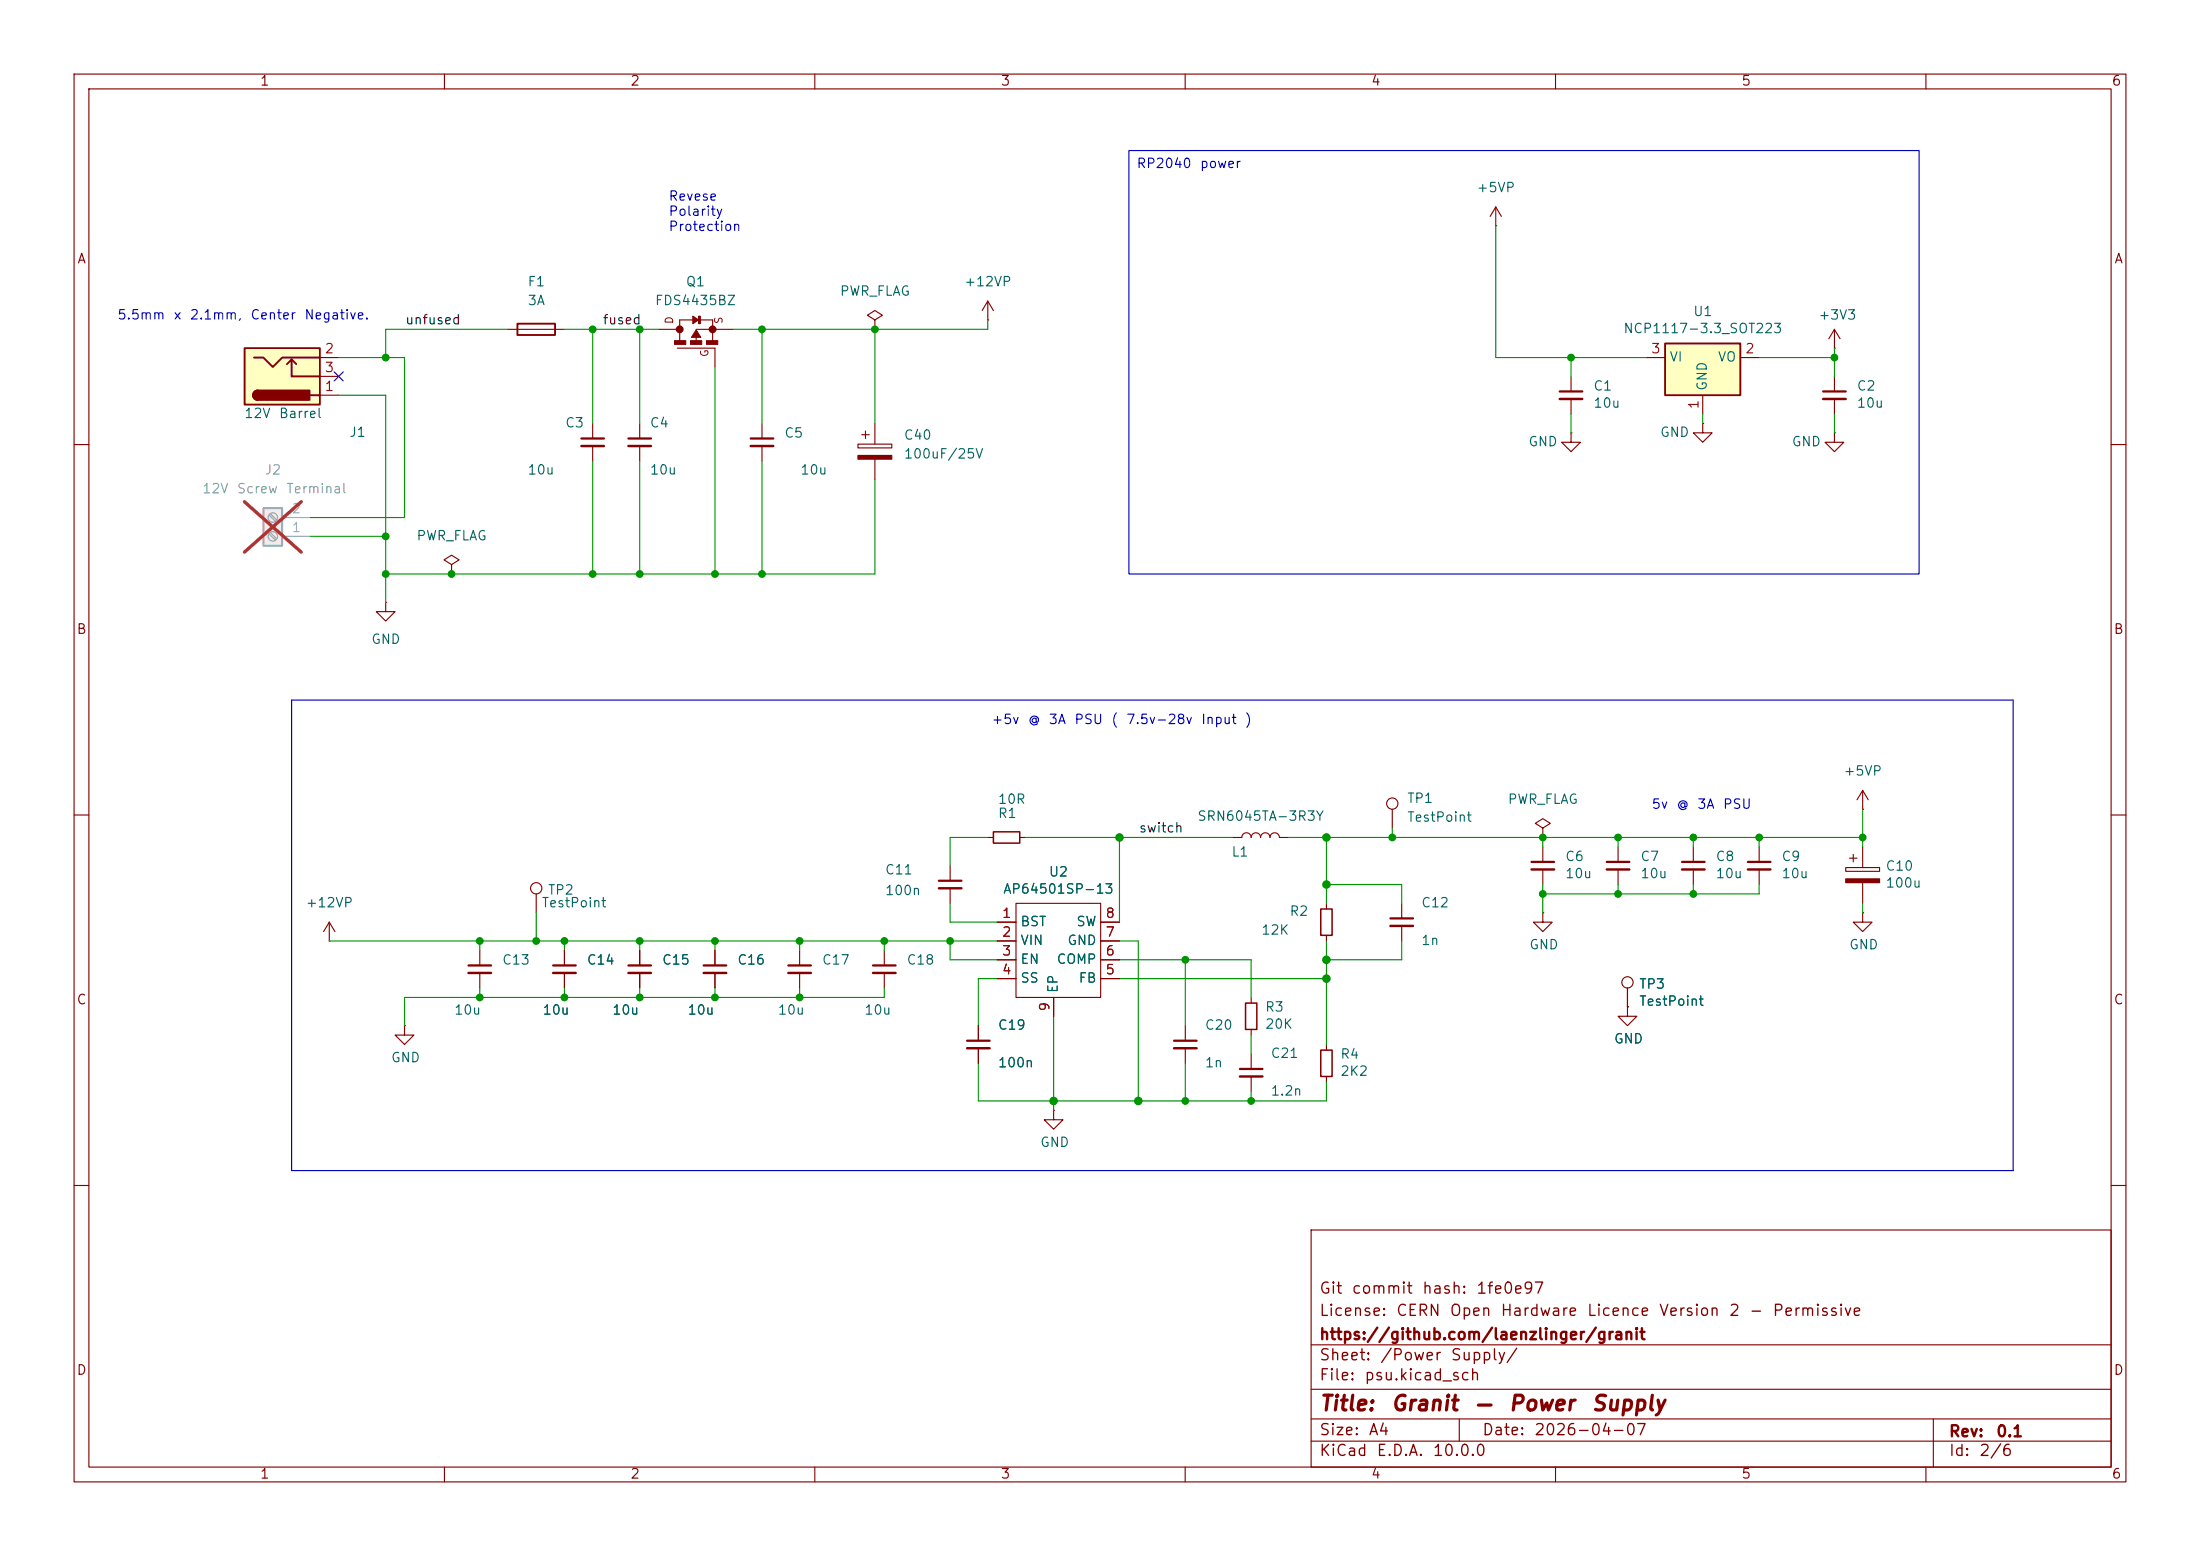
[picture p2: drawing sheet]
<svg xmlns="http://www.w3.org/2000/svg" width="297mm" height="210mm" viewBox="0 0 297 210" stroke-linecap="round" stroke-linejoin="round" font-family="sans-serif">
<g fill="none" stroke="#840000" stroke-width=".15">
<path d="M10 10h277v190h-277zM12 12h273v186h-273zM60 10v2M110 10v2M160 10v2M210 10v2M260 10v2M201.9 30.5h.1M201.9 27.9l.8 1.3M201.9 27.9l-.7 1.3M201.9 27.9v2.6M86.4 57.2v2"/>
<path d="M102.9 57.2v2M133.3 43.2h.1M133.3 40.6l-.7 1.3M133.3 40.6l.8 1.3M133.3 40.6v2.6M212.1 58.4v1.3h1.3l-1.3 1.3-1.3-1.3h1.3M212.1 58.4h.1M212.1 50.8v2M212.1 53.8v2.1M229.9 57.2v1.2h1.2l-1.2 1.3-1.3-1.3h1.3M229.9 57.2h.1M247.6 58.4v1.3h1.3l-1.3 1.3-1.2-1.3h1.2"/>
<path d="M247.6 58.4h.1M247.6 50.8v2M247.6 53.8v2.1M10 60h2M86.4 60.2v2M102.9 60.2v2M285 60h2M10 110h2M128.3 116.8v2.1M128.3 119.9v2M133.3 113h.8M137.7 113h.7"/>
<path d="M285 110h2M44.4 127h.1M44.4 124.5l-.7 1.2M44.4 124.5l.8 1.2M44.4 124.5v2.5M54.6 138.4v1.3h1.3l-1.3 1.3-1.3-1.3h1.3M54.6 138.4h.1M64.8 128.3v2M64.8 131.3v2.1M72.4 120.7v2.5M76.2 128.3v2M76.2 131.3v2.1"/>
<path d="M86.4 128.3v2M86.4 131.3v2.1M96.5 128.3v2M96.5 131.3v2.1M107.9 128.3v2M107.9 131.3v2.1M119.4 128.3v2M119.4 131.3v2.1M132.1 138.4v2.1M134.6 124.5h2.6M134.6 127h2.6M134.6 129.5h2.6"/>
<path d="M134.6 132.1h2.6M137.2 121.9h11.4v12.7h-11.4zM142.2 134.6v2.6M148.6 124.5h2.5M148.6 127h2.5M148.6 129.5h2.5M148.6 132.1h2.5M160 138.4v2.1M168.9 134.6v.8M168.9 138.9v.8M179.1 121.9v.8M179.1 126.2v.8"/>
<path d="M189.2 121.9v2.1M189.2 125v2M219.7 135.9v1.3h1.3l-1.3 1.2-1.3-1.2h1.3M219.7 135.9h.1M219.7 133.4v2.5M251.5 123.2v1.3h1.2l-1.2 1.2-1.3-1.2h1.3M251.5 123.2h.1M132.1 141.5v2M160 141.5v2M168.9 142.2v2.1M168.9 145.3v2M179.1 141v.7"/>
<path d="M179.1 145.3v.8M10 160h2M177 166h108v32h-108zM285 160h2M60 198v2M110 198v2M160 198v2M177 194.5h108M177 191.5h108M177 187.5h108M177 181.5h108M197 191.5v3"/>
<path d="M210 198v2M260 198v2M261 191.5v6.5"/>
<circle cx="72.4" cy="119.9" r=".76"/>
<circle cx="219.7" cy="132.6" r=".76"/>
</g>
<g fill="none" stroke="#840000" stroke-width=".3">
<path d="M84.8 59.2h3.1M101.3 59.2h3.1M210.6 52.8h3M246.1 52.8h3.1M126.7 118.9h3.1M63.2 130.3h3.1M74.7 130.3h3M84.8 130.3h3.1M95 130.3h3M106.4 130.3h3.1M117.9 130.3h3M187.7 124h3.1"/>
<path d="M130.6 140.5h3M158.5 140.5h3M167.4 144.3h3"/>
</g>
<g fill="none" stroke="#840000" stroke-width=".33">
<path d="M210.6 53.8h3M246.1 53.8h3.1M84.8 60.2h3.1M101.3 60.2h3.1M126.7 119.9h3.1M63.2 131.3h3.1M74.7 131.3h3M84.8 131.3h3.1M95 131.3h3M106.4 131.3h3.1M117.9 131.3h3M187.7 125h3.1"/>
<path d="M130.6 141.5h3M158.5 141.5h3M167.4 145.3h3"/>
</g>
<path d="M134.1 112.3h3.6v1.5h-3.6zM168.1 135.4h1.6v3.5h-1.6zM178.3 122.7h1.5v3.5h-1.5zM178.3 141.7h1.5v3.6h-1.5z" fill="none" stroke="#840000" stroke-width=".2"/>
<path d="M224.8 46.4h10.1v6.9h-10.1z" fill="#ffffc2"/>
<path d="M69.8 43.7h5.1v1.5h-5.1zM224.8 46.4h10.1v6.9h-10.1z" fill="none" stroke="#840000" stroke-width=".25"/>
<g fill="none" stroke="#840000" stroke-width=".15">
<path d="M68.6 44.5h7.6M80 57.2v2M88.9 44.5h2.9M91.4 47h5.1v2.5M91.8 46v-2.8h4.4v3.2M94 44.5h5.1M94 45.5v.9M115.8 59.9h4.6v.6h-4.6zM116.3 58.7h1M116.8 58.2v1M118.1 43.2l1-.7-1-.6-1 .6 1 .7v1.3M118.1 44.5h.1"/>
<path d="M118.1 57.2v2.7M222.2 48.3h2.6M229.9 53.3v2.6M234.9 48.3h2.6M247.6 47h.1M247.6 44.5l-.7 1.2M247.6 44.5l.8 1.2M247.6 44.5v2.5M61 76.2l1-.6-1-.7-1.1 .7 1.1 .6v1.3M61 77.5h.1M80 60.2v2M118.1 62v2.8"/>
<path d="M52.1 81.3v1.3h1.2l-1.2 1.2-1.3-1.2h1.3M52.1 81.3h.1M166.4 113h1.2a.64 .64 0 0 1 .7-.6 .64 .64 0 0 1 .6 .6 .64 .64 0 0 1 .6-.6 .64 .64 0 0 1 .7 .6 .64 .64 0 0 1 .6-.6 .64 .64 0 0 1 .6 .6 .64 .64 0 0 1 .7-.6 .64 .64 0 0 1 .6 .6h1.3M188 109.2v2.6M208.3 111.8l1-.7-1-.6-1 .6 1 .7v1.2M208.3 113h.1M208.3 114.3v2M208.3 117.3v2.1M218.4 114.3v2M218.4 117.3v2.1M228.6 114.3v2M228.6 117.3v2.1"/>
<path d="M142.2 149.9v1.2h1.3l-1.3 1.3-1.2-1.3h1.2M142.2 149.9h.1"/>
<circle cx="188" cy="108.5" r=".76"/>
</g>
<path d="M78.5 59.2h3M206.8 116.3h3M216.9 116.3h3.1M227.1 116.3h3" fill="none" stroke="#840000" stroke-width=".3"/>
<path d="M78.5 60.2h3M206.8 117.3h3M216.9 117.3h3.1M227.1 117.3h3" fill="none" stroke="#840000" stroke-width=".33"/>
<g fill="#840000" stroke="#840000" stroke-width=".15">
<path d="M115.8 61.5h4.6v.5h-4.6z"/>
<path d="M93.5 42.7l.8 .5-.8 .5z"/>
</g>
<g fill="#840000" stroke="#840000" stroke-width=".14">
<path d="M93.2 46h1.5v.5h-1.5z"/>
<path d="M95.4 46h1.5v.5h-1.5z"/>
<path d="M91.1 46h1.5v.5h-1.5z"/>
<path d="M94 44.5l.6 1h-1.3z"/>
<path d="M94.3 42.7h.3v1h-.3z"/>
</g>
<g fill="#840000" stroke="#840000" stroke-width=".41">
<circle cx="91.8" cy="44.5" r=".33"/>
<circle cx="96.2" cy="44.5" r=".33"/>
</g>
<path d="M33 47h10.2v7.6h-10.2z" fill="#ffffc2"/>
<path d="M33 47h10.2v7.6h-10.2zM34.3 48.3h1.3l1.2 1.2 1.3-1.2h5.1M34.8 52.7a.64 .64 0 0 0-.6 .6 .64 .64 0 0 0 .6 .7M38.7 49.1l.7-.6v2.3h3.8M39.4 48.5l.6 .6M41.9 53.3h1.3" fill="none" stroke="#840000" stroke-width=".25"/>
<g fill="#840000" stroke="#840000" stroke-width=".25">
<path d="M34.3 52.9l.5-.2v1.3a.63 .63 0 0 1-.6-.4 .63 .63 0 0 1 .1-.7z"/>
<path d="M34.8 52.7h7v1.3h-7z"/>
</g>
<path d="M43.2 53.3h2.5M43.2 48.3h2.5M43.2 50.8h2.5M251.5 109.2h.1M251.5 106.7l-.8 1.3M251.5 106.7l.7 1.3M251.5 106.7v2.5M208.3 123.2v1.3h1.2l-1.2 1.2-1.3-1.2h1.3M208.3 123.2h.1" fill="none" stroke="#840000" stroke-width=".15"/>
<path d="M35.6 68.6h2.5v5.1h-2.5z" fill="#ebeae8"/>
<path d="M35.6 68.6h2.5v5.1h-2.5z" fill="none" stroke="#9c9b98" stroke-width=".25"/>
<g fill="none" stroke="#9c9b98" stroke-width=".15">
<path d="M36.3 72.1l.9 .8M36.3 69.5l.9 .9M36.5 71.9l.9 .8M36.5 69.3l.9 .9M38.1 72.4h3.8M38.1 69.9h3.8"/>
<circle cx="36.8" cy="72.4" r=".63"/>
<circle cx="36.8" cy="69.8" r=".63"/>
</g>
<path d="M33 67.7l7.7 6.8M40.7 67.7l-7.7 6.8" fill="none" stroke="#e12e31" stroke-width=".46"/>
<path d="M236 116.3h3" fill="none" stroke="#840000" stroke-width=".3"/>
<path d="M236 117.3h3" fill="none" stroke="#840000" stroke-width=".33"/>
<g fill="none" stroke="#840000" stroke-width=".15">
<path d="M237.5 114.3v2M237.5 117.3v2.1M249.2 117.1h4.5v.5h-4.5zM249.7 115.8h1M250.2 115.3v1M251.5 114.3v2.8M251.5 119.1v2.8M76.2 128.3v2M76.2 131.3v2.1M86.4 128.3v2M86.4 131.3v2.1M96.5 128.3v2"/>
<path d="M96.5 131.3v2.1M132.1 138.4v2.1M134.6 124.5h2.6M134.6 127h2.6M134.6 129.5h2.6M134.6 132.1h2.6M142.2 134.6v2.6M148.6 124.5h2.5M148.6 127h2.5M148.6 129.5h2.5M148.6 132.1h2.5M219.7 135.9h.1"/>
<path d="M219.7 133.4v2.5M132.1 141.5v2"/>
</g>
<path d="M249.2 118.6h4.5v.5h-4.5z" fill="#840000" stroke="#840000" stroke-width=".15"/>
<path d="M152.4 20.3h106.7v57.2h-106.7zM39.4 94.5h232.4v63.5h-232.4z" fill="none" stroke="#0000c2" stroke-width=".15"/>
<g fill="none" stroke="#009600" stroke-width=".15">
<path d="M201.9 30.5v17.8h20.3M45.7 48.3h8.9v21.6h-12.7M45.7 53.3h6.4v28M68.6 44.5h-16.5v3.8M76.2 44.5h12.7M80 44.5v12.7M86.4 44.5v12.7M96.5 49.5v28M102.9 44.5v12.7M118.1 44.5v12.7M133.3 43.2v1.3h-34.2M212.1 48.3v2.5"/>
<path d="M212.1 55.9v2.5M229.9 55.9v1.3M237.5 48.3h10.1M247.6 47v3.8M247.6 55.9v2.5M41.9 72.4h10.2M80 62.2v15.3M86.4 62.2v15.3M102.9 62.2v15.3M118.1 64.8v12.7h-66M133.3 113h-5v3.8M138.4 113h28"/>
<path d="M151.1 113v11.5M174 113h77.5M179.1 119.4h10.1v2.5M179.1 113v8.9M188 111.8v1.2M208.3 113v1.3M208.3 119.4v3.8M218.4 113v1.3M218.4 119.4v1.3M228.6 113v1.3M228.6 119.4v1.3M237.5 113v1.3"/>
<path d="M237.5 119.4v1.3h-29.2M251.5 109.2v5.1M44.4 127h90.2M64.8 127v1.3M64.8 133.4v1.2M72.4 123.2v3.8M76.2 127v1.3M76.2 133.4v1.2M86.4 127v1.3M86.4 133.4v1.2M96.5 127v1.3M96.5 133.4v1.2"/>
<path d="M107.9 127v1.3M107.9 133.4v1.2M119.4 133.4v1.2h-64.8v3.8M119.4 127v1.3M128.3 121.9v2.6h6.3M128.3 127v2.5h6.3M134.6 132.1h-2.5v6.3M142.2 137.2v12.7M151.1 127h2.6v21.6M151.1 132.1h28M151.1 129.5h17.8v5.1M160 129.5v8.9"/>
<path d="M168.9 139.7v2.5M179.1 127v14M189.2 127v2.5h-10.1M251.5 121.9v1.3M132.1 143.5v5.1h47v-2.5M160 143.5v5.1M168.9 147.3v1.3"/>
</g>
<path d="M45.1 50.2l1.2 1.2M46.3 50.2l-1.2 1.2" fill="none" stroke="#000084" stroke-width=".15"/>
<g fill="#009600" stroke="#009600" stroke-width=".14">
<circle cx="52.1" cy="48.3" r=".46"/>
<circle cx="80" cy="77.5" r=".46"/>
<circle cx="61" cy="77.5" r=".46"/>
<circle cx="52.1" cy="77.5" r=".46"/>
<circle cx="52.1" cy="72.4" r=".46"/>
<circle cx="80" cy="44.5" r=".46"/>
<circle cx="218.4" cy="113" r=".46"/>
<circle cx="208.3" cy="113" r=".46"/>
<circle cx="218.4" cy="120.7" r=".46"/>
<circle cx="208.3" cy="120.7" r=".46"/>
<circle cx="188" cy="113" r=".46"/>
<circle cx="96.5" cy="134.6" r=".46"/>
<circle cx="86.4" cy="127" r=".46"/>
<circle cx="96.5" cy="127" r=".46"/>
<circle cx="119.4" cy="127" r=".46"/>
<circle cx="128.3" cy="127" r=".46"/>
<circle cx="107.9" cy="127" r=".46"/>
<circle cx="107.9" cy="134.6" r=".46"/>
<circle cx="212.1" cy="48.3" r=".46"/>
<circle cx="247.6" cy="48.3" r=".46"/>
<circle cx="179.1" cy="119.4" r=".51"/>
<circle cx="179.1" cy="113" r=".51"/>
<circle cx="179.1" cy="129.5" r=".51"/>
<circle cx="168.9" cy="148.6" r=".46"/>
<circle cx="179.1" cy="132.1" r=".51"/>
<circle cx="151.1" cy="113" r=".51"/>
<circle cx="160" cy="129.5" r=".46"/>
<circle cx="160" cy="148.6" r=".46"/>
<circle cx="153.7" cy="148.6" r=".51"/>
<circle cx="142.2" cy="148.6" r=".51"/>
<circle cx="86.4" cy="134.6" r=".46"/>
<circle cx="76.2" cy="134.6" r=".46"/>
<circle cx="76.2" cy="127" r=".46"/>
<circle cx="72.4" cy="127" r=".46"/>
<circle cx="64.8" cy="134.6" r=".46"/>
<circle cx="64.8" cy="127" r=".46"/>
<circle cx="102.9" cy="44.5" r=".46"/>
<circle cx="86.4" cy="44.5" r=".46"/>
<circle cx="102.9" cy="77.5" r=".46"/>
<circle cx="86.4" cy="77.5" r=".46"/>
<circle cx="96.5" cy="77.5" r=".46"/>
<circle cx="118.1" cy="44.5" r=".46"/>
<circle cx="237.5" cy="113" r=".46"/>
<circle cx="228.6" cy="120.7" r=".46"/>
<circle cx="228.6" cy="113" r=".46"/>
<circle cx="251.5" cy="113" r=".46"/>
</g>
<g font-size="2" fill="#840000">
<text x="178" y="190.9">Title:</text>
<text x="187.7" y="190.9">Granit</text>
<text x="198.9" y="190.9">—</text>
<text x="203.5" y="190.9">Power</text>
<text x="214.7" y="190.9">Supply</text>
</g>
<g font-size="1.5" fill="#840000">
<text x="178" y="178">License:</text>
<text x="178" y="175">Git</text>
<text x="182.4" y="175">commit</text>
<text x="188.4" y="178">CERN</text>
<text x="191.9" y="175">hash:</text>
<text x="195.6" y="178">Open</text>
<text x="199.2" y="175">1fe0e97</text>
<text x="202.5" y="178">Hardware</text>
<text x="214.1" y="178">Licence</text>
<text x="223.9" y="178">Version</text>
<text x="233.3" y="178">2</text>
<text x="236" y="178">-</text>
<text x="239.2" y="178">Permissive</text>
<text x="178" y="184">Sheet:</text>
<text x="178" y="181.2">https://github.com/laenzlinger/granit</text>
<text x="186.2" y="184">/Power</text>
<text x="195.7" y="184">Supply/</text>
<text x="178" y="186.7">File:</text>
<text x="184.1" y="186.7">psu.kicad_sch</text>
<text x="178" y="196.9">KiCad</text>
<text x="178" y="194.1">Size:</text>
<text x="184.7" y="194.1">A4</text>
<text x="185.7" y="196.9">E.D.A.</text>
<text x="193.3" y="196.9">10.0.0</text>
<text x="200" y="194.1">Date:</text>
<text x="207" y="194.1">2026-04-07</text>
<text x="263" y="194.3">Rev:</text>
<text x="263" y="196.9">Id:</text>
<text x="267.1" y="196.9">2/6</text>
<text x="269.4" y="194.3">0.1</text>
</g>
<g font-size="1.3" fill="#840000">
<text x="35" y="11.9">1</text>
<text x="85" y="11.9">2</text>
<text x="135" y="11.9">3</text>
<text x="185" y="11.9">4</text>
<text x="235" y="11.9">5</text>
<text x="285" y="11.9">6</text>
<text x="10.3" y="35.9">A</text>
<text x="285.3" y="35.9">A</text>
<text x="10.3" y="85.9">B</text>
<text x="285.3" y="85.9">B</text>
<text x="10.3" y="135.9">C</text>
<text x="285.3" y="135.9">C</text>
<text x="10.3" y="185.9">D</text>
<text x="285.3" y="185.9">D</text>
<text x="35" y="199.9">1</text>
<text x="85" y="199.9">2</text>
<text x="135" y="199.9">3</text>
<text x="185" y="199.9">4</text>
<text x="235" y="199.9">5</text>
<text x="285" y="199.9">6</text>
</g>
<g font-size="1.3" fill="#0000c2">
<text x="153.4" y="23">RP2040</text>
<text x="161.9" y="23">power</text>
<text x="90.2" y="27.4">Revese</text>
<text x="90.2" y="29.5">Polarity</text>
<text x="90.2" y="31.5">Protection</text>
<text x="15.7" y="43.4">5.5mm</text>
<text x="23.3" y="43.4">x</text>
<text x="25.5" y="43.4">2.1mm,</text>
<text x="33.7" y="43.4">Center</text>
<text x="41" y="43.4">Negative.</text>
<text x="133.8" y="98">+5v</text>
<text x="138.7" y="98">@</text>
<text x="141.5" y="98">3A</text>
<text x="144.9" y="98">PSU</text>
<text x="149.9" y="98">(</text>
<text x="151.9" y="98">7.5v-28v</text>
<text x="162.1" y="98">Input</text>
<text x="168" y="98">)</text>
<text x="222.9" y="109.5">5v</text>
<text x="226.2" y="109.5">@</text>
<text x="229" y="109.5">3A</text>
<text x="232.5" y="109.5">PSU</text>
</g>
<g font-size="1.3" fill="#006464">
<text x="199.3" y="26.3">+5VP</text>
<text x="71.1" y="39">F1</text>
<text x="71.1" y="41.5">3A</text>
<text x="88.3" y="41.5">FDS4435BZ</text>
<text x="92.5" y="39">Q1</text>
<text x="113.3" y="40.2">PWR_FLAG</text>
<text x="130.1" y="39">+12VP</text>
<text x="219.1" y="45.3">NCP1117-3.3_SOT223</text>
<text x="228.5" y="43">U1</text>
<text x="245.4" y="43.5">+3V3</text>
<text x="215" y="53">C1</text>
<text x="225.3" y="49.1">VI</text>
<text x="230.7" y="52.8" transform="rotate(-90 230.7 52.8)">GND</text>
<text x="231.8" y="49.1">VO</text>
<text x="250.6" y="53">C2</text>
<text x="32.9" y="56.7">12V</text>
<text x="37.6" y="56.7">Barrel</text>
<text x="47.1" y="59.3">J1</text>
<text x="76.2" y="58">C3</text>
<text x="87.6" y="58">C4</text>
<text x="105.8" y="59.4">C5</text>
<text x="121.9" y="59.7">C40</text>
<text x="215" y="55.3">10u</text>
<text x="224" y="59.3">GND</text>
<text x="250.6" y="55.3">10u</text>
<text x="71.1" y="64.4">10u</text>
<text x="87.6" y="64.4">10u</text>
<text x="108" y="64.4">10u</text>
<text x="121.9" y="62.2">100uF/25V</text>
<text x="206.2" y="60.6">GND</text>
<text x="241.8" y="60.6">GND</text>
<text x="56.1" y="73.3">PWR_FLAG</text>
<text x="50" y="87.2">GND</text>
<text x="248.8" y="105">+5VP</text>
<text x="134.6" y="110.7">R1</text>
<text x="134.6" y="108.8">10R</text>
<text x="161.6" y="111.1">SRN6045TA-3R3Y</text>
<text x="189.9" y="108.7">TP1</text>
<text x="189.9" y="111.2">TestPoint</text>
<text x="203.5" y="108.8">PWR_FLAG</text>
<text x="119.4" y="118.3">C11</text>
<text x="141.5" y="118.6">U2</text>
<text x="166.2" y="115.9">L1</text>
<text x="211.2" y="116.5">C6</text>
<text x="211.2" y="118.8">10u</text>
<text x="221.4" y="116.5">C7</text>
<text x="221.4" y="118.8">10u</text>
<text x="231.5" y="116.5">C8</text>
<text x="231.5" y="118.8">10u</text>
<text x="240.4" y="116.5">C9</text>
<text x="240.4" y="118.8">10u</text>
<text x="254.5" y="117.8">C10</text>
<text x="41.2" y="122.8">+12VP</text>
<text x="73" y="122.8">TestPoint</text>
<text x="73.9" y="121.1">TP2</text>
<text x="119.4" y="121.1">100n</text>
<text x="135.3" y="120.9">AP64501SP-13</text>
<text x="137.7" y="125.3">BST</text>
<text x="145.2" y="125.3">SW</text>
<text x="174" y="123.9">R2</text>
<text x="191.8" y="122.8">C12</text>
<text x="254.5" y="120.1">100u</text>
<text x="67.7" y="130.5">C13</text>
<text x="79.1" y="130.5">C14</text>
<text x="89.3" y="130.5">C15</text>
<text x="99.5" y="130.5">C16</text>
<text x="110.9" y="130.5">C17</text>
<text x="122.3" y="130.5">C18</text>
<text x="137.7" y="127.9">VIN</text>
<text x="137.7" y="130.4">EN</text>
<text x="142.6" y="130.4">COMP</text>
<text x="144" y="127.9">GND</text>
<text x="170.2" y="126.5">12K</text>
<text x="191.8" y="127.9">1n</text>
<text x="206.4" y="128.4">GND</text>
<text x="249.6" y="128.4">GND</text>
<text x="61.2" y="137.3">10u</text>
<text x="73.2" y="137.3">10u</text>
<text x="82.6" y="137.3">10u</text>
<text x="92.7" y="137.3">10u</text>
<text x="104.9" y="137.3">10u</text>
<text x="116.6" y="137.3">10u</text>
<text x="137.7" y="132.9">SS</text>
<text x="143.1" y="134.1" transform="rotate(-90 143.1 134.1)">EP</text>
<text x="145.5" y="132.9">FB</text>
<text x="170.7" y="136.9">R3</text>
<text x="221.2" y="133.8">TP3</text>
<text x="221.2" y="136.1">TestPoint</text>
<text x="52.7" y="143.7">GND</text>
<text x="134.6" y="139.3">C19</text>
<text x="162.6" y="139.3">C20</text>
<text x="170.7" y="139.2">20K</text>
<text x="171.5" y="143.1">C21</text>
<text x="180.9" y="143.2">R4</text>
<text x="217.8" y="141.1">GND</text>
<text x="134.6" y="144.4">100n</text>
<text x="162.6" y="144.4">1n</text>
<text x="171.5" y="148.2">1.2n</text>
<text x="180.9" y="145.5">2K2</text>
<text x="140.3" y="155.1">GND</text>
</g>
<g font-size="1.3" fill="#0f0f0f">
<text x="54.6" y="44.1">unfused</text>
<text x="81.3" y="44.1">fused</text>
<text x="153.7" y="112.7">switch</text>
</g>
<g font-size="1.3" fill="#a90000">
<text x="43.7" y="53.1">1</text>
<text x="43.7" y="48">2</text>
<text x="43.7" y="50.5">3</text>
<text x="222.8" y="48">3</text>
<text x="235.5" y="48">2</text>
<text x="229.6" y="55.3" transform="rotate(-90 229.6 55.3)">1</text>
<text x="135.2" y="124.2">1</text>
<text x="149.2" y="124.2">8</text>
<text x="135.2" y="126.7">2</text>
<text x="135.2" y="129.3">3</text>
<text x="135.2" y="131.8">4</text>
<text x="149.2" y="131.8">5</text>
<text x="149.2" y="129.3">6</text>
<text x="149.2" y="126.7">7</text>
<text x="142" y="136.6" transform="rotate(-90 142 136.6)">9</text>
</g>
<g font-size="1.3" fill="#939391">
<text x="35.6" y="64.4">J2</text>
<text x="27.2" y="66.9">12V</text>
<text x="31.9" y="66.9">Screw</text>
<text x="38.6" y="66.9">Terminal</text>
</g>
<g font-size="1.3" fill="#a5a4a2">
<text x="39.3" y="69.6">2</text>
<text x="39.3" y="72.1">1</text>
</g>
<g font-size="1" fill="#840000">
<text x="91.1" y="43.8" transform="rotate(-90 91.1 43.8)">D</text>
<text x="97.8" y="43.8" transform="rotate(-90 97.8 43.8)">S</text>
<text x="95.9" y="48.3" transform="rotate(-90 95.9 48.3)">G</text>
</g>
</svg>
